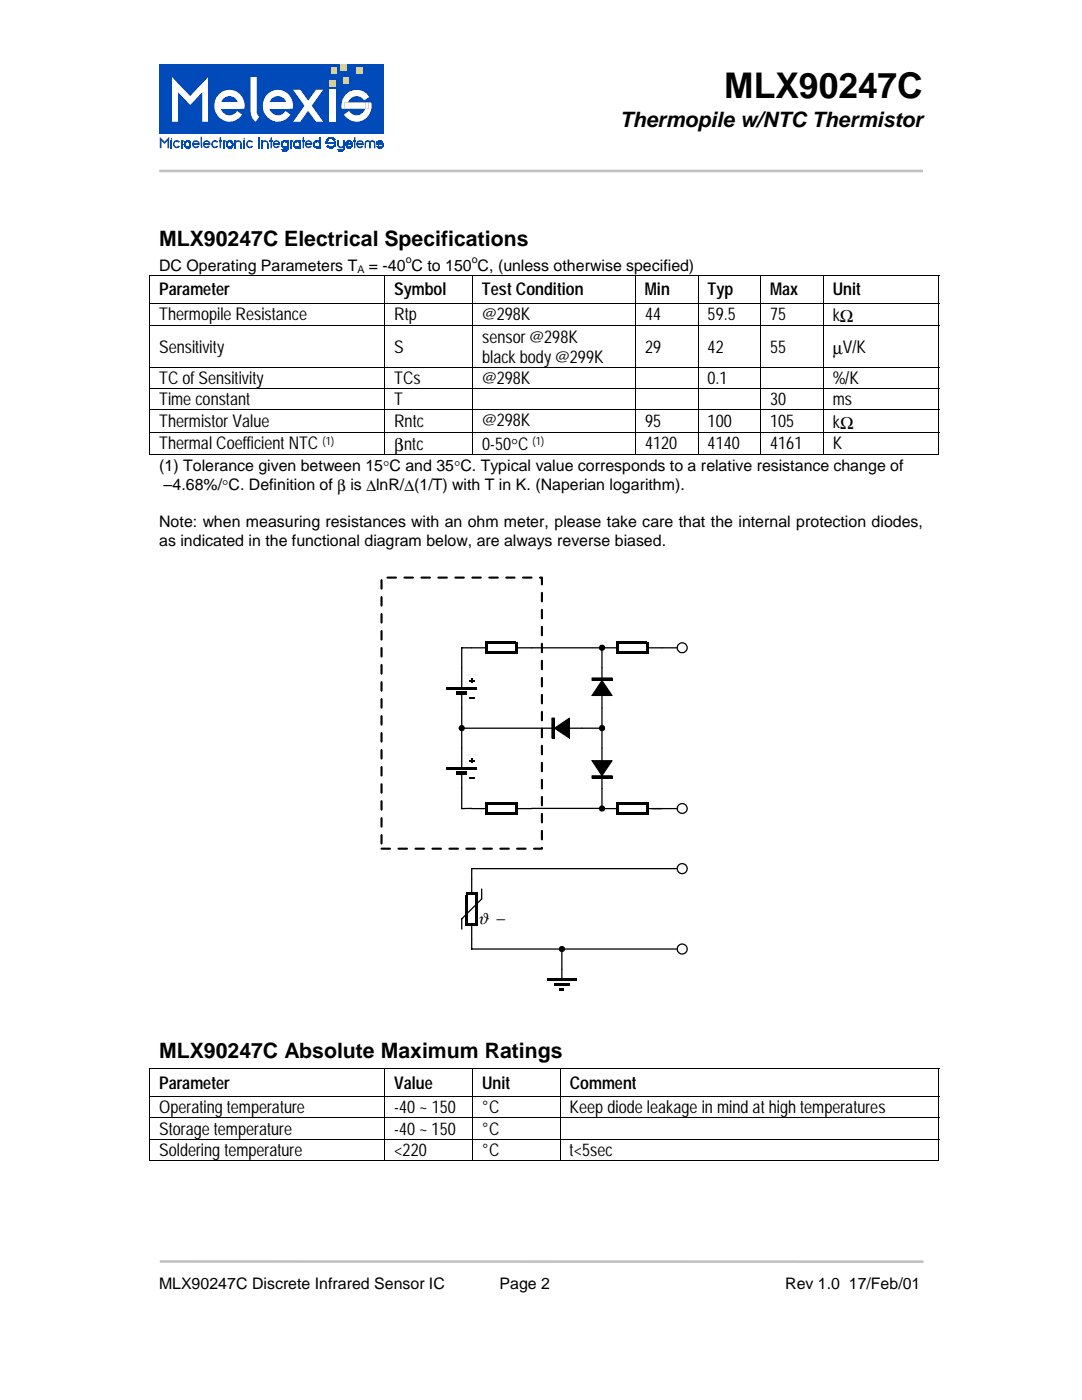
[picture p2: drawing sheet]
<svg xmlns="http://www.w3.org/2000/svg" width="216mm" height="279mm" viewBox="0 0 216 279" stroke-linecap="round" stroke-linejoin="round" font-family="sans-serif">
<path d="M51.6 27.3v2.3" fill="none" stroke="#004aba" stroke-width=".38"/>
<g fill="#004aba">
<path d="M34.1 28h.2v1.6h-.2z"/>
<path d="M59.7 28h.3v1.6h-.3z"/>
<path d="M59.2 28h.2z"/>
<path d="M59 28l.6 .1z"/>
<path d="M58.9 28.1h.8z"/>
<path d="M58.9 28.1l.8 .1z"/>
<path d="M58.8 28.2h1z"/>
<path d="M58.8 28.2l1 .1z"/>
<path d="M58.7 28.3h1.2z"/>
<path d="M58.7 28.3l.5 .1z"/>
<path d="M59.5 28.3l.4 .1z"/>
<path d="M58.6 28.4h.4z"/>
<path d="M59.5 28.4h.5z"/>
<path d="M58.6 28.4l.4 .1z"/>
<path d="M59.6 28.4l.4 .1z"/>
<path d="M58.6 28.5h.3z"/>
<path d="M59.6 28.5h.4z"/>
<path d="M58.6 28.5l.3 .1z"/>
<path d="M59.7 28.5l.3 .1z"/>
<path d="M58.6 28.6h.3z"/>
<path d="M59.7 28.6h.3z"/>
<path d="M58.6 28.6l.3 .1z"/>
<path d="M59.7 28.6l.3 .1z"/>
<path d="M58.6 28.7h.3z"/>
<path d="M59.7 28.7h.3z"/>
<path d="M58.5 28.7l.4 .1z"/>
<path d="M59.7 28.7l.3 .1z"/>
<path d="M58.5 28.8h.3z"/>
<path d="M59.7 28.8h.3z"/>
<path d="M58.5 28.8l.3 .1z"/>
<path d="M59.7 28.8l.3 .1z"/>
<path d="M58.5 28.9h.3z"/>
<path d="M59.7 28.9h.3z"/>
<path d="M58.6 28.9h.3z"/>
<path d="M58.6 28.9l.3 .1z"/>
<path d="M59.7 28.9l.3 .1z"/>
<path d="M58.6 29h.3z"/>
<path d="M59.7 29h.3z"/>
<path d="M58.6 29l.3 .1z"/>
<path d="M59.7 29l.3 .1z"/>
<path d="M58.6 29.1h.3z"/>
<path d="M59.7 29.1h.3z"/>
<path d="M58.6 29.1l.4 .1z"/>
<path d="M59.6 29.1l.4 .1z"/>
<path d="M58.6 29.2h.4z"/>
<path d="M59.5 29.2h.5z"/>
<path d="M58.6 29.2l.6 .1z"/>
<path d="M59.5 29.2l.4 .1z"/>
<path d="M58.7 29.3h1.2z"/>
<path d="M58.7 29.3l1.2 .1z"/>
<path d="M58.8 29.4h1z"/>
<path d="M58.9 29.4l.8 .1z"/>
<path d="M58.9 29.5h.8z"/>
<path d="M59 29.5l.6 .1z"/>
<path d="M37.3 28h.2z"/>
<path d="M37.1 28l.6 .1z"/>
<path d="M37.1 28.1h.7z"/>
<path d="M37 28.1l.9 .1z"/>
<path d="M36.9 28.2h1z"/>
<path d="M36.9 28.2l1 .1z"/>
<path d="M36.8 28.3h1.2z"/>
<path d="M36.8 28.3l.5 .1z"/>
<path d="M37.6 28.3l.4 .1z"/>
<path d="M36.8 28.4h.3z"/>
<path d="M37.6 28.4h.5z"/>
<path d="M36.7 28.4l.4 .1z"/>
<path d="M37.7 28.4l.4 .1z"/>
<path d="M36.7 28.5h.4z"/>
<path d="M37.7 28.5h.4z"/>
<path d="M36.7 28.5l.3 .1z"/>
<path d="M37.8 28.5l.3 .1z"/>
<path d="M36.7 28.6h.3z"/>
<path d="M37.8 28.6h.4z"/>
<path d="M36.7 28.6l.3 .1z"/>
<path d="M37.9 28.6l.3 .1z"/>
<path d="M36.7 28.7h.3z"/>
<path d="M37.9 28.7h.3z"/>
<path d="M36.6 28.7l.4 .1z"/>
<path d="M37.9 28.7l.3 .1z"/>
<path d="M36.6 28.8h.4z"/>
<path d="M37.9 28.8h.3z"/>
<path d="M36.6 28.8l.4 .1z"/>
<path d="M37.9 28.8l.3 .1z"/>
<path d="M36.6 28.9h.4z"/>
<path d="M37.9 28.9h.3z"/>
<path d="M36.7 28.9h.3z"/>
<path d="M36.7 28.9l.3 .1z"/>
<path d="M37.9 28.9l.3 .1z"/>
<path d="M36.7 29h.3z"/>
<path d="M37.9 29h.3z"/>
<path d="M36.7 29l.3 .1z"/>
<path d="M37.8 29l.4 .1z"/>
<path d="M36.7 29.1h.3z"/>
<path d="M37.8 29.1h.3z"/>
<path d="M36.7 29.1l.4 .1z"/>
<path d="M37.7 29.1l.4 .1z"/>
<path d="M36.7 29.2h.4z"/>
<path d="M37.6 29.2h.5z"/>
<path d="M36.8 29.2l.5 .1z"/>
<path d="M37.6 29.2l.4 .1z"/>
<path d="M36.8 29.3h1.2z"/>
<path d="M36.8 29.3l1.2 .1z"/>
<path d="M36.9 29.4h1z"/>
<path d="M37 29.4l.9 .1z"/>
<path d="M37 29.5h.8z"/>
<path d="M37.1 29.5l.6 .1z"/>
<path d="M38.5 28.6h1.2v.4h-1.2z"/>
<path d="M44.5 28h.3v1.6h-.3z"/>
<path d="M45.7 28h.2z"/>
<path d="M45.6 28l.5 .1z"/>
<path d="M45.5 28.1h.7z"/>
<path d="M45.4 28.1l.8 .1z"/>
<path d="M45.4 28.2h.9z"/>
<path d="M45.3 28.2l1.1 .1z"/>
<path d="M45.2 28.3h1.2z"/>
<path d="M45.2 28.3h1.3z"/>
<path d="M45.2 28.3l.5 .1z"/>
<path d="M45.9 28.3l.6 .1z"/>
<path d="M45.2 28.4h.4z"/>
<path d="M46.1 28.4h.4z"/>
<path d="M45.1 28.4l.4 .1z"/>
<path d="M46.2 28.4l.3 .1z"/>
<path d="M45.1 28.5h.4z"/>
<path d="M46.2 28.5h.3z"/>
<path d="M45.1 28.5l.3 .1z"/>
<path d="M46.2 28.5l.3 .1z"/>
<path d="M45.1 28.6h.3z"/>
<path d="M46.2 28.6h.4z"/>
<path d="M45.1 28.6l.3 .1z"/>
<path d="M46.2 28.6l.4 .1z"/>
<path d="M45.1 28.7h.3z"/>
<path d="M46.2 28.7h.4z"/>
<path d="M45.1 28.7l.3 .1z"/>
<path d="M46.3 28.7l.3 .1z"/>
<path d="M45.1 28.8h.3z"/>
<path d="M46.3 28.8h.3z"/>
<path d="M45.1 28.8l.3 .1z"/>
<path d="M46.3 28.8l.3 .1z"/>
<path d="M45.1 28.9h.3z"/>
<path d="M46.3 28.9h.3z"/>
<path d="M46.2 28.9h.4z"/>
<path d="M45.1 28.9l.3 .1z"/>
<path d="M46.2 28.9l.4 .1z"/>
<path d="M45.1 29h.3z"/>
<path d="M46.2 29h.4z"/>
<path d="M45.1 29l.3 .1z"/>
<path d="M46.2 29l.4 .1z"/>
<path d="M45.1 29.1h.3z"/>
<path d="M46.2 29.1h.3z"/>
<path d="M45.1 29.1l.4 .1z"/>
<path d="M46.2 29.1l.3 .1z"/>
<path d="M45.1 29.2h.5z"/>
<path d="M46.1 29.2h.4z"/>
<path d="M45.2 29.2l.5 .1z"/>
<path d="M45.9 29.2l.6 .1z"/>
<path d="M45.2 29.3h1.3z"/>
<path d="M45.2 29.3l1.2 .1z"/>
<path d="M45.3 29.4h1.1z"/>
<path d="M45.4 29.4h.9z"/>
<path d="M45.4 29.4l.8 .1z"/>
<path d="M45.4 29.5h.8z"/>
<path d="M45.5 29.5l.7 .1z"/>
<path d="M46.8 28h.2v1.6h-.2z"/>
<path d="M48 28.8h.3v.8h-.3z"/>
<path d="M48.6 28h.3v1.6h-.3z"/>
<path d="M52.1 28h.3v1.6h-.3z"/>
<path d="M53.3 28.8h.4v.8h-.4z"/>
</g>
<g fill="#004aba">
<path d="M34.1 27.6h.2v.2l-.2 .1z" fill-rule="evenodd"/>
<path d="M34.9 28.1l.5-.1 .5 .3-.2 .2-.4-.2-.3 .1a.53 .53 0 0 0 .1 .9l.6-.3 .2 .2a.8 .8 0 0 1-1.2 .1 .8 .8 0 0 1 .2-1.2z" fill-rule="evenodd"/>
<path d="M31.9 27.3l.9 1 1-1v2.3h-.4v-1.5l-.6 .6-.6-.6v1.5h-.3z" fill-rule="evenodd"/>
<path d="M38.5 28.2a.77 .77 0 0 1 1-.1 .77 .77 0 0 1 .3 .9h-.3a.47 .47 0 0 0-.5-.7 .47 .47 0 0 0-.3 .7 .47 .47 0 0 0 .8 0l.2 .2a.77 .77 0 0 1-1.1 .2 .77 .77 0 0 1-.1-1.2z" fill-rule="evenodd"/>
<path d="M42.3 28.2l.4-.2h.4l.4 .3-.2 .2-.4-.2-.3 .1a.53 .53 0 0 0 .2 .9l.5-.3 .2 .2a.77 .77 0 0 1-1.1 .2 .77 .77 0 0 1-.1-1.2z" fill-rule="evenodd"/>
<path d="M44.5 28.3l.6-.3v.3l-.3 .1v.2h-.3z" fill-rule="evenodd"/>
<path d="M46.9 28.2a.78 .78 0 0 1 1.1 0 .78 .78 0 0 1 .1 1.1v-.5l-.2-.2a.45 .45 0 0 0-.5-.3 .45 .45 0 0 0-.4 .5h-.1v.5a.75 .75 0 0 1 0-1.1z" fill-rule="evenodd"/>
<path d="M48.6 27.6h.2l.1 .2-.2 .1z" fill-rule="evenodd"/>
<path d="M49.3 28.2a.77 .77 0 0 1 1.2 .1l-.2 .2-.4-.2-.3 .1a.53 .53 0 0 0 .1 .9l.6-.3 .2 .2a.79 .79 0 0 1-1.1 .2 .79 .79 0 0 1-.1-1.2z" fill-rule="evenodd"/>
<path d="M52.3 28.2a.78 .78 0 0 1 1.1 0 .78 .78 0 0 1 .1 1.1v-.5h-.2l-.2-.4-.3-.1-.2 .1-.3 .4v.5l-.2-.5z" fill-rule="evenodd"/>
</g>
<path d="M54.1 27.3v2.3" fill="none" stroke="#004aba" stroke-width=".3"/>
<g fill="#004aba">
<path d="M53.8 28h.6v.3h-.6z"/>
<path d="M54.5 28.6h1.3v.4h-1.3z"/>
<path d="M57.3 28h.3v1.4h-.3z"/>
<path d="M56.7 28h.3z"/>
<path d="M56.6 28l.5 .1z"/>
<path d="M56.5 28.1h.7z"/>
<path d="M56.4 28.1l.9 .1z"/>
<path d="M56.4 28.2h.9z"/>
<path d="M56.3 28.2l1.1 .1z"/>
<path d="M56.3 28.3h1.1z"/>
<path d="M56.2 28.3h1.3z"/>
<path d="M56.2 28.3l.5 .1z"/>
<path d="M57 28.3l.5 .1z"/>
<path d="M56.2 28.4h.4z"/>
<path d="M57.1 28.4h.4z"/>
<path d="M56.1 28.4l.4 .1z"/>
<path d="M57.2 28.4l.3 .1z"/>
<path d="M56.1 28.5h.4z"/>
<path d="M57.2 28.5h.3z"/>
<path d="M56.1 28.5l.3 .1z"/>
<path d="M57.2 28.5l.3 .1z"/>
<path d="M56.1 28.6h.3z"/>
<path d="M57.2 28.6h.4z"/>
<path d="M56.1 28.6l.3 .1z"/>
<path d="M57.3 28.6l.3 .1z"/>
<path d="M56.1 28.7h.3z"/>
<path d="M57.3 28.7h.3z"/>
<path d="M56.1 28.7l.3 .1z"/>
<path d="M57.3 28.7l.3 .1z"/>
<path d="M56.1 28.8h.3z"/>
<path d="M57.3 28.8h.3z"/>
<path d="M56.1 28.8l.3 .1z"/>
<path d="M57.3 28.8l.3 .1z"/>
<path d="M56.1 28.9h.3z"/>
<path d="M57.3 28.9h.3z"/>
<path d="M56.1 28.9l.3 .1z"/>
<path d="M57.3 28.9l.3 .1z"/>
<path d="M56.1 29h.3z"/>
<path d="M57.3 29h.3z"/>
<path d="M56.1 29l.3 .1z"/>
<path d="M57.2 29l.4 .1z"/>
<path d="M56.1 29.1h.3z"/>
<path d="M57.2 29.1h.3z"/>
<path d="M56.1 29.1l.4 .1z"/>
<path d="M57.2 29.1l.3 .1z"/>
<path d="M56.1 29.2h.5z"/>
<path d="M57.1 29.2h.4z"/>
<path d="M56.2 29.2l.5 .1z"/>
<path d="M57 29.2l.5 .1z"/>
<path d="M56.2 29.3h1.3z"/>
<path d="M56.3 29.3l1.1 .1z"/>
<path d="M56.3 29.4h1.1z"/>
<path d="M56.4 29.4h.9z"/>
<path d="M56.4 29.4l.9 .1z"/>
<path d="M56.4 29.5h.8z"/>
<path d="M56.5 29.5l.7 .1z"/>
<path d="M56.2 28.9l.2 .1z"/>
<path d="M56.2 29h.2z"/>
<path d="M56.2 29l.2 .1z"/>
<path d="M57.5 29.2h.1z"/>
<path d="M57.4 29.2l.2 .1z"/>
<path d="M57.4 29.3h.2z"/>
<path d="M57.3 29.3l.3 .1z"/>
<path d="M57.3 29.4h.3z"/>
<path d="M57.3 29.4l.3 .1z"/>
<path d="M57.3 29.5h.3z"/>
<path d="M57.3 29.5l.3 .1z"/>
<path d="M57.3 29.6h.3z"/>
<path d="M57.3 29.6l.3 .1z"/>
<path d="M57.2 29.7h.4z"/>
<path d="M57.2 29.7l.3 .1z"/>
<path d="M56.4 29.8h.1z"/>
<path d="M57.1 29.8h.4z"/>
<path d="M56.3 29.8l.3 .1z"/>
<path d="M57.1 29.8l.4 .1z"/>
<path d="M56.2 29.9h.5z"/>
<path d="M57 29.9h.5z"/>
<path d="M56.2 29.9l1.3 .1z"/>
<path d="M56.2 30h1.2z"/>
<path d="M56.3 30h1.1z"/>
<path d="M56.4 30l.9 .1z"/>
<path d="M56.4 30.1h.9z"/>
<path d="M56.4 30.1l.8 .1z"/>
<path d="M56.5 30.2h.7z"/>
<path d="M56.6 30.2h.5z"/>
<path d="M57.9 28h.3v1.6h-.3z"/>
</g>
<g fill="#004aba">
<path d="M54.6 28.2a.77 .77 0 0 1 .9-.1 .77 .77 0 0 1 .4 .9h-.3l-.2-.6h-.5a.52 .52 0 0 0 0 .8l.3 .1 .4-.3 .2 .2a.79 .79 0 0 1-1.1 .2 .79 .79 0 0 1-.1-1.2z" fill-rule="evenodd"/>
<path d="M58.1 28.2l.4-.2v.3l-.2 .1-.1 .2h-.3z" fill-rule="evenodd"/>
</g>
<path d="M60.5 27.3v2.3" fill="none" stroke="#004aba" stroke-width=".3"/>
<g fill="#004aba">
<path d="M60.2 28h.6v.3h-.6z"/>
<path d="M61 28.6h1.2v.3h-1.2z"/>
</g>
<path d="M61 28.2a.76 .76 0 0 1 .9-.1 .76 .76 0 0 1 .4 .8h-.3l-.1-.5h-.6a.53 .53 0 0 0 .1 .9l.5-.3 .3 .2a.79 .79 0 0 1-1.1 .2 .79 .79 0 0 1-.1-1.2z" fill-rule="evenodd" fill="#004aba"/>
<path d="M63.9 27.3v2.3" fill="none" stroke="#004aba" stroke-width=".3"/>
<g fill="#004aba">
<path d="M63.2 28h.1z"/>
<path d="M63 28l.5 .1z"/>
<path d="M62.9 28.1h.7z"/>
<path d="M62.8 28.1l.9 .1z"/>
<path d="M62.8 28.2h.9z"/>
<path d="M62.8 28.2l1 .1z"/>
<path d="M62.7 28.3h1.2z"/>
<path d="M62.7 28.3l.4 .1z"/>
<path d="M63.4 28.3l.5 .1z"/>
<path d="M62.6 28.4h.4z"/>
<path d="M63.5 28.4h.4z"/>
<path d="M62.6 28.4l.4 .1z"/>
<path d="M63.6 28.4l.3 .1z"/>
<path d="M62.6 28.5h.3z"/>
<path d="M63.6 28.5h.4z"/>
<path d="M62.6 28.5l.3 .1z"/>
<path d="M63.6 28.5l.4 .1z"/>
<path d="M62.5 28.6h.4z"/>
<path d="M63.6 28.6h.4z"/>
<path d="M62.5 28.6h.3z"/>
<path d="M63.7 28.6h.3z"/>
<path d="M62.5 28.6l.3 .1z"/>
<path d="M63.7 28.6l.3 .1z"/>
<path d="M62.5 28.7h.3z"/>
<path d="M63.7 28.7h.3z"/>
<path d="M62.5 28.7l.3 .1z"/>
<path d="M63.7 28.7l.3 .1z"/>
<path d="M62.5 28.8h.3z"/>
<path d="M63.7 28.8h.3z"/>
<path d="M62.5 28.8l.3 .1z"/>
<path d="M63.7 28.8l.3 .1z"/>
<path d="M62.5 28.9h.3z"/>
<path d="M63.7 28.9h.3z"/>
<path d="M62.5 28.9l.3 .1z"/>
<path d="M63.7 28.9l.3 .1z"/>
<path d="M62.5 29h.3z"/>
<path d="M63.7 29h.3z"/>
<path d="M62.5 29l.4 .1z"/>
<path d="M63.7 29l.3 .1z"/>
<path d="M62.5 29.1h.4z"/>
<path d="M63.6 29.1h.4z"/>
<path d="M62.6 29.1h.3z"/>
<path d="M62.6 29.1l.4 .1z"/>
<path d="M63.6 29.1l.3 .1z"/>
<path d="M62.6 29.2h.4z"/>
<path d="M63.5 29.2h.4z"/>
<path d="M62.6 29.2l.5 .1z"/>
<path d="M63.4 29.2l.5 .1z"/>
<path d="M62.7 29.3h1.2z"/>
<path d="M62.7 29.3l1.2 .1z"/>
<path d="M62.8 29.4h1z"/>
<path d="M62.8 29.4h.9z"/>
<path d="M62.8 29.4l.9 .1z"/>
<path d="M62.9 29.5h.7z"/>
<path d="M63 29.5l.6 .1z"/>
<path d="M65.1 28.3h1.8v.3h-1.8z"/>
<path d="M65.9 27.4h.2z"/>
<path d="M65.7 27.4l.7 .1z"/>
<path d="M65.6 27.5h.9z"/>
<path d="M65.5 27.5h1.1z"/>
<path d="M65.4 27.5l1.2 .1z"/>
<path d="M65.3 27.6h1.4z"/>
<path d="M65.3 27.6l1.4 .1z"/>
<path d="M65.2 27.7h1.6z"/>
<path d="M65.2 27.7h.6z"/>
<path d="M66.1 27.7h.7z"/>
<path d="M65.2 27.7l.5 .1z"/>
<path d="M66.3 27.7l.5 .1z"/>
<path d="M65.2 27.8h.4z"/>
<path d="M66.4 27.8h.5z"/>
<path d="M65.1 27.8l.4 .1z"/>
<path d="M66.4 27.8l.5 .1z"/>
<path d="M65.1 27.9h.4z"/>
<path d="M66.5 27.9h.3z"/>
<path d="M65.1 27.9l.4 .1z"/>
<path d="M66.5 27.9l.2 .1z"/>
<path d="M65.1 28h.4z"/>
<path d="M65 28h.4z"/>
<path d="M65 28l.4 .1z"/>
<path d="M65 28.1h.3z"/>
<path d="M65 28.1l.3 .1z"/>
<path d="M65 28.2h.3z"/>
<path d="M65 28.2l.3 .1z"/>
<path d="M65 28.3h.2z"/>
<path d="M66.7 28.3h.4z"/>
<path d="M65 28.3l.2 .1z"/>
<path d="M66.7 28.3l.4 .1z"/>
<path d="M65 28.4h.2z"/>
<path d="M66.8 28.4h.3z"/>
<path d="M65 28.4l.2 .1z"/>
<path d="M66.8 28.4l.3 .1z"/>
<path d="M65 28.5h.2z"/>
<path d="M66.8 28.5h.3z"/>
<path d="M65 28.5l.2 .1z"/>
<path d="M66.8 28.5l.3 .1z"/>
<path d="M65 28.6h.2z"/>
<path d="M66.8 28.6h.3z"/>
<path d="M66.7 28.6h.4z"/>
<path d="M66.7 28.6l.4 .1z"/>
<path d="M66.7 28.7h.4z"/>
<path d="M66.7 28.7l.4 .1z"/>
<path d="M66.7 28.8h.4z"/>
<path d="M66.7 28.8l.3 .1z"/>
<path d="M66.7 28.9h.3z"/>
<path d="M66.6 28.9l.4 .1z"/>
<path d="M66.6 29h.4z"/>
<path d="M65.3 29l.2 .1z"/>
<path d="M66.6 29l.3 .1z"/>
<path d="M65.2 29.1h.3z"/>
<path d="M66.6 29.1h.3z"/>
<path d="M66.5 29.1h.4z"/>
<path d="M65.2 29.1l.3 .1z"/>
<path d="M66.4 29.1l.5 .1z"/>
<path d="M65.2 29.2h.4z"/>
<path d="M66.4 29.2h.5z"/>
<path d="M65.2 29.2l.5 .1z"/>
<path d="M66.3 29.2l.5 .1z"/>
<path d="M65.2 29.3h1.6z"/>
<path d="M65.3 29.3l1.4 .1z"/>
<path d="M65.3 29.4h1.4z"/>
<path d="M65.4 29.4h1.2z"/>
<path d="M65.5 29.4l1.1 .1z"/>
<path d="M65.5 29.5h1z"/>
<path d="M65.6 29.5l.8 .1z"/>
<path d="M68.5 28h.3v1.4h-.3z"/>
<path d="M67.2 28h.3v.8h-.3z"/>
<path d="M68.6 29.1h.1z"/>
<path d="M68.6 29.1l.1 .1z"/>
<path d="M68.5 29.2h.3z"/>
<path d="M68.5 29.2l.3 .1z"/>
<path d="M68.4 29.3h.4z"/>
<path d="M68.5 29.3l.3 .1z"/>
<path d="M68.5 29.4h.3z"/>
<path d="M68.5 29.4l.3 .1z"/>
<path d="M68.5 29.5h.3z"/>
<path d="M68.4 29.5l.4 .1z"/>
<path d="M68.4 29.6h.4z"/>
<path d="M68.4 29.6l.4 .1z"/>
<path d="M68.4 29.7h.4z"/>
<path d="M68.4 29.7l.3 .1z"/>
<path d="M67.5 29.8h.2z"/>
<path d="M68.3 29.8h.4z"/>
<path d="M67.5 29.8l.2 .1z"/>
<path d="M68.3 29.8l.4 .1z"/>
<path d="M67.4 29.9h.4z"/>
<path d="M68.2 29.9h.4z"/>
<path d="M67.4 29.9l1.2 .1z"/>
<path d="M67.4 30h1.2z"/>
<path d="M67.5 30h1.1z"/>
<path d="M67.5 30l1 .1z"/>
<path d="M67.5 30.1h1z"/>
<path d="M67.6 30.1l.8 .1z"/>
<path d="M67.7 30.2h.6z"/>
<path d="M69.1 28.6h1.2v.4h-1.2z"/>
<path d="M69.5 28h.4z"/>
<path d="M69.4 28l.5 .1z"/>
<path d="M69.3 28.1h.7z"/>
<path d="M69.3 28.1l.8 .1z"/>
<path d="M69.2 28.2h1z"/>
<path d="M69.2 28.2l1 .1z"/>
<path d="M69.1 28.3h1.1z"/>
<path d="M69.1 28.3h1.2z"/>
<path d="M69.1 28.3l.5 .1z"/>
<path d="M69.9 28.3l.4 .1z"/>
<path d="M69 28.4h.4z"/>
<path d="M69.9 28.4h.3z"/>
<path d="M69 28.4l.4 .1z"/>
<path d="M70 28.4l.2 .1z"/>
<path d="M69 28.5h.4z"/>
<path d="M69 28.5l.3 .1z"/>
<path d="M69 28.6h.3z"/>
<path d="M69 28.6l.3 .1z"/>
<path d="M70.1 28.6l.4 .1z"/>
<path d="M69 28.7h.3z"/>
<path d="M70.2 28.7h.3z"/>
<path d="M68.9 28.7l.4 .1z"/>
<path d="M70.2 28.7l.3 .1z"/>
<path d="M68.9 28.8h.3z"/>
<path d="M70.2 28.8h.3z"/>
<path d="M68.9 28.8l.3 .1z"/>
<path d="M70.2 28.8l.3 .1z"/>
<path d="M68.9 28.9h.3z"/>
<path d="M70.2 28.9h.3z"/>
<path d="M70.1 28.9h.4z"/>
<path d="M68.9 28.9l.4 .1z"/>
<path d="M70.1 28.9l.3 .1z"/>
<path d="M70.1 29h.3z"/>
<path d="M70.1 29l.3 .1z"/>
<path d="M70.1 29.1h.3z"/>
<path d="M69.2 29.1h.2z"/>
<path d="M69.2 29.1l.2 .1z"/>
<path d="M70 29.1l.4 .1z"/>
<path d="M69.1 29.2h.3z"/>
<path d="M69.9 29.2h.5z"/>
<path d="M69.1 29.2l.4 .1z"/>
<path d="M69.9 29.2l.4 .1z"/>
<path d="M69.1 29.3h1.2z"/>
<path d="M69.1 29.3l1.2 .1z"/>
<path d="M69.1 29.4h1.1z"/>
<path d="M69.2 29.4h1z"/>
<path d="M69.2 29.4l.9 .1z"/>
<path d="M69.3 29.5h.8z"/>
<path d="M69.4 29.5l.6 .1z"/>
<path d="M69.5 29.6h.4z"/>
</g>
<g fill="#004aba">
<path d="M73.8 28.2l.3-.2 .6 .2 .2 .4v1h-.3v-1l-.3-.3-.2 .1-.1 .2v1h-.3v-1z" fill-rule="evenodd"/>
<path d="M72.8 28.3a.62 .62 0 0 1 .7-.3 .62 .62 0 0 1 .5 .4v1.2h-.3v-1l-.1-.2-.2-.1-.4 .3v1h-.3z" fill-rule="evenodd"/>
<path d="M67.4 28.3v.5l.2 .1a.45 .45 0 0 0 .5 .3 .45 .45 0 0 0 .4-.4h.1v-.5a.79 .79 0 0 1 0 1.1 .79 .79 0 0 1-1.1 0 .79 .79 0 0 1-.1-1.1z" fill-rule="evenodd"/>
</g>
<path d="M70.8 27.3v2.3" fill="none" stroke="#004aba" stroke-width=".3"/>
<g fill="#004aba">
<path d="M70.5 28h.5v.3h-.5z"/>
<path d="M71.2 28.6h1.2v.4h-1.2z"/>
<path d="M75.2 28.6h1.2v.3h-1.2z"/>
<path d="M75.6 28h.4z"/>
<path d="M75.5 28l.6 .1z"/>
<path d="M75.4 28.1h.8z"/>
<path d="M75.4 28.1l.8 .1z"/>
<path d="M75.3 28.2h1z"/>
<path d="M75.3 28.2l1 .1z"/>
<path d="M75.2 28.3h1.2z"/>
<path d="M75.2 28.3l.5 .1z"/>
<path d="M76 28.3l.5 .1z"/>
<path d="M75.2 28.4h.3z"/>
<path d="M76 28.4h.4z"/>
<path d="M75.2 28.4l.3 .1z"/>
<path d="M76.1 28.4l.2 .1z"/>
<path d="M75.1 28.5h.4z"/>
<path d="M75.1 28.5l.4 .1z"/>
<path d="M75.1 28.6h.3z"/>
<path d="M75.1 28.6l.3 .1z"/>
<path d="M76.3 28.6l.3 .1z"/>
<path d="M75.1 28.7h.3z"/>
<path d="M76.3 28.7h.3z"/>
<path d="M75.1 28.7l.3 .1z"/>
<path d="M76.3 28.7l.3 .1z"/>
<path d="M75.1 28.8h.3z"/>
<path d="M76.3 28.8h.3z"/>
<path d="M75.1 28.8l.3 .1z"/>
<path d="M76.3 28.8l.3 .1z"/>
<path d="M75.1 28.9h.3z"/>
<path d="M76.3 28.9h.3z"/>
<path d="M76.3 28.9l.3 .1z"/>
<path d="M76.3 29h.3z"/>
<path d="M76.2 29l.4 .1z"/>
<path d="M76.2 29.1h.4z"/>
<path d="M75.4 29.1h.1z"/>
<path d="M76.2 29.1h.3z"/>
<path d="M75.3 29.1l.2 .1z"/>
<path d="M76.1 29.1l.4 .1z"/>
<path d="M75.2 29.2h.3z"/>
<path d="M76.1 29.2h.4z"/>
<path d="M75.2 29.2l.5 .1z"/>
<path d="M76 29.2l.5 .1z"/>
<path d="M75.2 29.3h1.2z"/>
<path d="M75.2 29.3l1.2 .1z"/>
<path d="M75.3 29.4h1.1z"/>
<path d="M75.3 29.4h1z"/>
<path d="M75.4 29.4l.9 .1z"/>
<path d="M75.4 29.5h.8z"/>
<path d="M75.5 29.5l.6 .1z"/>
<path d="M75.7 29.6h.3z"/>
<path d="M36.1 28h.3v1.6h-.3z"/>
</g>
<g fill="#004aba">
<path d="M71.3 28.2a.77 .77 0 0 1 .9-.1 .77 .77 0 0 1 .4 .9h-.3a.48 .48 0 0 0-.2-.6 .48 .48 0 0 0-.5 0l-.2 .2 .1 .5 .2 .2 .5-.3 .3 .2a.79 .79 0 0 1-1.2 .2 .79 .79 0 0 1 0-1.2z" fill-rule="evenodd"/>
<path d="M36.1 28.3l.6-.3v.3l-.2 .1-.1 .2h-.3z" fill-rule="evenodd"/>
</g>
<path d="M44 27.3v2.3" fill="none" stroke="#004aba" stroke-width=".3"/>
<g fill="#004aba">
<path d="M43.7 28h.6v.3h-.6z"/>
<path d="M40.6 28.6h1.2v.4h-1.2z"/>
<path d="M31.9 12.8h44.7v14h-44.7z"/>
</g>
<g fill="#004aba">
<path d="M40 27.3h.3v1.9l.1 .1-.1 .3-.3-.4z" fill-rule="evenodd"/>
<path d="M40.7 28.2a.77 .77 0 0 1 .9-.1 .77 .77 0 0 1 .4 .9h-.3l-.2-.6h-.5a.52 .52 0 0 0 0 .8l.2 .1 .4-.3 .3 .2a.79 .79 0 0 1-1.2 .2 .79 .79 0 0 1 0-1.2z" fill-rule="evenodd"/>
</g>
<path d="M34.3 15.4l3.6 3.8 3.6-3.8v8.9h-1.1v-5.9l-2.5 2.6-2.4-2.6v5.9h-1.2z" fill-rule="evenodd" fill="#fff"/>
<path d="M65.7 17.9h1.2v6.4h-1.2z" fill="#fff"/>
<g fill="#f9e525">
<path d="M65.7 16h1.2v1.3h-1.2z"/>
<path d="M66 13.5h1.2v1.2h-1.2z"/>
<path d="M68.4 15.4h1.2v1.2h-1.2z"/>
<path d="M68 12.8h1.2v1.3h-1.2z"/>
<path d="M71.1 13.5h1.3v1.2h-1.3z"/>
</g>
<g fill="#fff">
<path d="M58.5 17.9h1.4l4.6 6.4h-1.5z" fill-rule="evenodd"/>
<path d="M63 17.9h1.5l-4.6 6.4h-1.4z" fill-rule="evenodd"/>
<path d="M69 18.9a2.94 2.94 0 0 1 4.7 .4l-1 .7a1.79 1.79 0 0 0-1.8-.8 1.79 1.79 0 0 0-1.5 1.2h-.7v1.3h-.5l-.1-.6a3.2 3.2 0 0 1 .9-2.2z" fill-rule="evenodd"/>
<path d="M68.7 20.4h4.2v1.3h-4.2z" fill-rule="evenodd"/>
<path d="M72.9 20.4h.6v1.3h-.6z" fill-rule="evenodd"/>
<path d="M68.6 22.9l1.1-.8a1.77 1.77 0 0 0 1.7 .9 1.77 1.77 0 0 0 1.5-1.3h.6v-1.3h.6a3 3 0 0 1-1.7 3.6 3 3 0 0 1-3.8-1.1z" fill-rule="evenodd"/>
<path d="M53.3 18.8a3 3 0 0 1 3.7-.5 3 3 0 0 1 1.4 3.4h-1.2a1.87 1.87 0 0 0-1-2.3 1.87 1.87 0 0 0-2.4 .8 1.87 1.87 0 0 0 .6 2.4 1.69 1.69 0 0 0 2.6-.5l1 .8a3.1 3.1 0 0 1-4.4 .7 3.1 3.1 0 0 1-.5-4.4z" fill-rule="evenodd"/>
<path d="M43.7 18.8a3 3 0 0 1 3.6-.5 3 3 0 0 1 1.4 3.4h-1.2a1.86 1.86 0 0 0-1.9-2.5 1.86 1.86 0 0 0-1.4 2.8 1.75 1.75 0 0 0 1.5 1 1.75 1.75 0 0 0 1.6-.9l1 .8a3 3 0 0 1-3.9 1.1 3 3 0 0 1-1.5-3.7l.3-.8z" fill-rule="evenodd"/>
<path d="M50 15.4h1.2v7.1l.2 .4 .3 .4-.7 1a2.69 2.69 0 0 1-1-2.1z" fill-rule="evenodd"/>
</g>
<g fill="#fff">
<path d="M53 20.4h4.8v1.3h-4.8z"/>
<path d="M43.4 20.4h4.8v1.3h-4.8z"/>
</g>
<path d="M31.8 34.1h152.4M31.9 251.8h152.4" fill="none" stroke="#c0c0c0" stroke-width=".51"/>
<g fill="none" stroke="#000" stroke-width=".2">
<path d="M29.8 54.9h157.6M29.9 55v5.5M76.8 55v5.5M94.3 55v5.5M126.8 55v5.5M139.3 55v5.5M151.8 55v5.5M164.3 55v5.5M187.3 55v5.5M29.8 60.5h157.6M29.8 65h157.6M29.8 73.3h157.6"/>
<path d="M29.8 77.5h157.6M29.9 60.6v4.3M29.9 65.1v8.1M29.9 73.4v4M29.9 77.6v4.1M76.8 60.6v4.3M76.8 65.1v8.1M76.8 73.4v4M76.8 77.6v4.1M94.3 60.6v4.3M94.3 65.1v8.1M94.3 73.4v4"/>
<path d="M94.3 77.6v4.1M126.8 60.6v4.3M126.8 65.1v8.1M126.8 73.4v4M126.8 77.6v4.1M139.3 60.6v4.3M139.3 65.1v8.1M139.3 73.4v4M139.3 77.6v4.1M151.8 60.6v4.3M151.8 65.1v8.1M151.8 73.4v4"/>
<path d="M151.8 77.6v4.1M164.3 60.6v4.3M164.3 65.1v8.1M164.3 73.4v4M164.3 77.6v4.1M187.3 60.6v4.3M187.3 65.1v8.1M187.3 73.4v4M187.3 77.6v4.1M29.8 81.7h157.6M29.8 86.2h157.6M29.9 81.8v4.3"/>
<path d="M29.9 86.3v4.5M29.9 90.7h46.8M76.8 81.8v4.3M76.8 86.3v4.5M76.8 90.7h17.4M94.3 81.8v4.3M94.3 86.3v4.5M94.4 90.7h32.3M126.8 81.8v4.3M126.8 86.3v4.5M126.9 90.7h12.3M139.3 81.8v4.3"/>
<path d="M139.3 86.3v4.5M139.4 90.7h12.3M151.8 81.8v4.3M151.8 86.3v4.5M151.9 90.7h12.3M164.3 81.8v4.3M164.3 86.3v4.5M164.4 90.7h22.9M187.3 81.8v4.3M187.3 86.3v4.5"/>
</g>
<path d="M76.1 115.3h32v54.1h-32z" fill="#fff"/>
<g fill="none" stroke="#000" stroke-width=".42">
<path d="M76.1 115.8v1.7M76.1 119.2v1.7M77.3 115.3h1.7M80.7 115.3h1.7M84.1 115.3h1.7M87.5 115.3h1.7M90.9 115.3h1.7M94.2 115.3h1.7M97.6 115.3h1.7M101 115.3h1.7M104.4 115.3h1.7M107.8 115.3h.3v1.3"/>
<path d="M108.1 118.3v1.7M76.1 122.6v1.6M76.1 125.9v1.7M76.1 129.3v1.7M76.1 132.7v1.8M76.1 136.1v1.7M76.1 139.5v1.7M89.1 137.4h6M108.1 121.7v1.7M108.1 125.1v1.7M108.1 128.5v1.7M108.1 131.9v1.7"/>
<path d="M108.1 135.3v1.7M108.1 138.7v1.7M76.1 142.9v1.7M76.1 146.3v1.7M76.1 149.7v1.7M76.1 153.1v1.7M76.1 156.5v1.7M76.1 159.9v1.7M108.1 142.1v1.7M108.1 145.5v1.7M108.1 148.8v1.7M108.1 152.2v1.7"/>
<path d="M108.1 155.6v1.8M108.1 159v1.7M76.1 169.4h1.7M76.1 163.3v1.7M76.1 166.7v1.7M79.5 169.4h1.7M82.9 169.4h1.7M86.3 169.4h1.7M89.7 169.4h1.7M93.1 169.4h1.7M96.4 169.4h1.7M99.8 169.4h1.7"/>
<path d="M103.2 169.4h1.7M108.1 169.2v.2h-1.5M108.1 162.4v1.7M108.1 165.8v1.7"/>
</g>
<path d="M92.1 133.3v4M92.1 138.3v3M94.1 129.3h3" fill="none" stroke="#000" stroke-width=".25"/>
<path d="M91.1 138h2v.7h-2zM93.6 135.7h1v.3h-1zM93.6 139.2h1v.2h-1zM94 135.4h.2v1h-.2z" fill="#000"/>
<path d="M97.1 128.3h6v2h-6z" fill="#fff"/>
<path d="M97.1 128.1v2.4M97.3 130.3h6M97.3 128.3h5.6" fill="none" stroke="#000" stroke-width=".42"/>
<path d="M102.9 128.1h.4v1.9h-.4zM118.1 135.3h4v.5h-4z" fill="#000"/>
<path d="M103.1 129.3h3M120.1 129.3h3M120.1 133.3v8" fill="none" stroke="#000" stroke-width=".25"/>
<path d="M120.1 135.8l2 3h-4z" fill="#000"/>
<path d="M118.1 135.3h4v.5h-4zM120.1 135.8l2 3h-4z" fill="none" stroke="#000" stroke-width=".2"/>
<path d="M123.1 128.3h6v2h-6z" fill="#fff"/>
<path d="M123.1 128.1v2.4M123.3 130.3h6M123.3 128.3h5.6M89.1 153.4h6" fill="none" stroke="#000" stroke-width=".42"/>
<path d="M128.9 128.1h.4v1.9h-.4zM91.1 154h2v.7h-2zM93.6 151.7h1v.3h-1zM93.6 155.2h1v.2h-1zM94 151.4h.2v1h-.2zM110.1 143.3h.5v4h-.5zM118.1 154.8h4v.5h-4z" fill="#000"/>
<path d="M129.1 129.3h3M92.1 149.3v4M92.1 154.3v3.1M108.1 145.3h8M120.1 149.3v8.1M94.1 161.4h3" fill="none" stroke="#000" stroke-width=".25"/>
<path d="M110.6 145.3l3-2v4zM118.1 151.8h4l-2 3z" fill="#000"/>
<path d="M110.1 143.3h.5v4h-.5zM110.6 145.3l3-2v4zM118.1 154.8h4v.5h-4zM118.1 151.8h4l-2 3z" fill="none" stroke="#000" stroke-width=".2"/>
<path d="M97.1 160.4h6v1.9h-6z" fill="#fff"/>
<path d="M97.1 160.1v2.5M97.3 162.3h6M97.3 160.4h5.6" fill="none" stroke="#000" stroke-width=".42"/>
<path d="M102.9 160.1h.4v2h-.4z" fill="#000"/>
<path d="M103.1 161.4h3M120.1 161.4h3" fill="none" stroke="#000" stroke-width=".25"/>
<path d="M123.1 160.4h6v1.9h-6z" fill="#fff"/>
<path d="M123.1 160.1v2.5M123.3 162.3h6M123.3 160.4h5.6" fill="none" stroke="#000" stroke-width=".42"/>
<path d="M128.9 160.1h.4v2h-.4z" fill="#000"/>
<path d="M94.1 129.3h-2v4M106.1 129.3h14v4M92.1 141.3v8M92.1 157.4v4l2-.1M92.1 145.3h16M116.1 145.3h4M120.1 141.3v8M120.1 157.4v4M106.1 161.3h14M129.1 161.4h3M94.1 184.4v3" fill="none" stroke="#000" stroke-width=".25"/>
<g fill="#000" stroke="#000" stroke-width=".25">
<circle cx="120.1" cy="129.3" r=".5"/>
<circle cx="92.1" cy="145.3" r=".51"/>
<circle cx="120.1" cy="145.3" r=".5"/>
<circle cx="120.1" cy="161.4" r=".5"/>
</g>
<path d="M93.1 178.4h2v6h-2z" fill="#fff"/>
<path d="M93.1 178.6v5.6M95.1 178.2v6M92.9 184.4h2.4M109.1 195.4h6M110.6 196.4h3" fill="none" stroke="#000" stroke-width=".42"/>
<path d="M92.9 178.2h2v.4h-2zM111.6 197.2h1v.4h-1z" fill="#000"/>
<path d="M132.1 129.3h4M96.1 177.4v2l-4 4v2M130.1 161.4h6M136.1 173.4h-42v5M94.1 187.4v2h42M112.1 189.4v6" fill="none" stroke="#000" stroke-width=".25"/>
<circle cx="112.1" cy="189.4" r=".48" fill="#000" stroke="#000" stroke-width=".25"/>
<g fill="#fff" stroke="#000" stroke-width=".25">
<circle cx="136.1" cy="189.4" r="1"/>
<circle cx="136.1" cy="173.4" r="1"/>
<circle cx="136.1" cy="161.4" r=".99"/>
<circle cx="136.1" cy="129.3" r=".99"/>
</g>
<g fill="none" stroke="#000" stroke-width=".2">
<path d="M29.8 213.2h157.6M29.8 218.9h157.6M29.9 213.3v5.5M29.9 218.9v4.1M76.8 213.3v5.5M76.8 218.9v4.1M94.3 213.3v5.5M94.3 218.9v4.1M111.8 213.3v5.5M111.8 218.9v4.1M187.3 213.3v5.5M187.3 218.9v4.1"/>
<path d="M29.8 223.1h157.6M29.8 227.3h157.6M29.9 223.2v4M29.9 227.4v4.2M29.9 231.6h46.8M76.8 223.2v4M76.8 227.4v4.2M76.8 231.6h17.4M94.3 223.2v4M94.3 227.4v4.2M94.4 231.6h17.3M111.8 223.2v4"/>
<path d="M111.8 227.4v4.2M111.9 231.6h75.4M187.3 223.2v4M187.3 227.4v4.2"/>
</g>
<text font-size="7.1" x="144.5" y="19.6">MLX90247C</text>
<g font-size="4.2">
<text x="123.7" y="25.4">Thermopile w/NTC Thermistor</text>
<text x="31.8" y="49.1">MLX90247C Electrical Specifications</text>
<text x="31.8" y="211.1">MLX90247C Absolute Maximum Ratings</text>
</g>
<g font-size="3.5">
<text x="31.8" y="58.9">Parameter</text>
<text x="78.7" y="58.9">Symbol</text>
<text x="96.2" y="58.9">Test Condition</text>
<text x="128.7" y="58.9">Min</text>
<text x="141.2" y="58.9">Typ</text>
<text x="153.7" y="58.9">Max</text>
<text x="166.2" y="58.9">Unit</text>
<text x="31.8" y="63.8">Thermopile Resistance</text>
<text x="78.7" y="63.8">Rtp</text>
<text x="96.2" y="63.8">@298K</text>
<text x="128.7" y="63.8">44</text>
<text x="141.2" y="63.8">59.5</text>
<text x="153.7" y="63.8">75</text>
<text x="166.2" y="64.1">kΩ</text>
<text x="31.8" y="70.4">Sensitivity</text>
<text x="78.7" y="70.4">S</text>
<text x="96.2" y="68.4">sensor @298K</text>
<text x="128.7" y="70.4">29</text>
<text x="141.2" y="70.4">42</text>
<text x="153.7" y="70.4">55</text>
<text x="166.2" y="70.7">µV/K</text>
<text x="31.8" y="76.6">TC of Sensitivity</text>
<text x="78.7" y="76.6">TCs</text>
<text x="96.2" y="72.4">black body @299K</text>
<text x="96.2" y="76.6">@298K</text>
<text x="141.2" y="76.6">0.1</text>
<text x="166.2" y="76.6">%/K</text>
<text x="31.8" y="80.9">Time constant</text>
<text x="78.7" y="80.9">T</text>
<text x="153.7" y="80.9">30</text>
<text x="166.2" y="80.9">ms</text>
<text x="31.8" y="85.2">Thermistor Value</text>
<text x="31.8" y="89.7">Thermal Coefficient NTC</text>
<text x="78.7" y="85.2">Rntc</text>
<text x="96.2" y="85">@298K</text>
<text x="96.2" y="89.8">0-50°C</text>
<text x="128.7" y="89.6">4120</text>
<text x="128.7" y="85.2">95</text>
<text x="141.2" y="89.6">4140</text>
<text x="141.2" y="85.2">100</text>
<text x="153.7" y="89.6">4161</text>
<text x="153.7" y="85.2">105</text>
<text x="166.2" y="89.6">K</text>
<text x="166.2" y="85.3">kΩ</text>
<text x="78.7" y="90.1">βntc</text>
<text x="31.8" y="217.3">Parameter</text>
<text x="78.7" y="217.3">Value</text>
<text x="96.2" y="217.3">Unit</text>
<text x="113.7" y="217.3">Comment</text>
<text x="31.8" y="222.2">Operating temperature</text>
<text x="31.8" y="226.4">Storage temperature</text>
<text x="78.6" y="226.4">-40 ~ 150</text>
<text x="78.6" y="222.2">-40 ~ 150</text>
<text x="96.2" y="226.4">°C</text>
<text x="96.2" y="222.2">°C</text>
<text x="113.7" y="222.2">Keep diode leakage in mind at high temperatures</text>
<text x="31.8" y="230.6">Soldering temperature</text>
<text x="78.6" y="230.6">&lt;220</text>
<text x="96.2" y="230.6">°C</text>
<text x="113.7" y="230.6">t&lt;5sec</text>
</g>
<text font-size="3.3" x="95.3" y="184.4">ϑ −</text>
<g font-size="3.2">
<text x="31.8" y="54.1">DC Operating Parameters T</text>
<text x="73.6" y="54.1">= -40 C to 150 C, (unless otherwise specified)</text>
<text x="31.8" y="94">(1) Tolerance given between 15°C and 35°C. Typical value corresponds to a relative resistance change of</text>
<text x="32.7" y="97.9">–4.68%/°C. Definition of β is ∆lnR/∆(1/T) with T in K. (Naperian logarithm).</text>
<text x="31.8" y="105.2">Note: when measuring resistances with an ohm meter, please take care that the internal protection diodes,</text>
<text x="31.8" y="108.9">as indicated in the functional diagram below, are always reverse biased.</text>
<text x="31.8" y="257.2">MLX90247C Discrete Infrared Sensor IC</text>
<text x="99.7" y="257.2">Page 2</text>
<text x="156.7" y="257.2">Rev 1.0 17/Feb/01</text>
</g>
<g font-size="2.3">
<text x="64.4" y="88.8">(1)</text>
<text x="106.3" y="88.9">(1)</text>
</g>
<g font-size="2.1">
<text x="81" y="52.5">o</text>
<text x="94.1" y="52.5">o</text>
<text x="71.3" y="54.4">A</text>
</g>
</svg>
